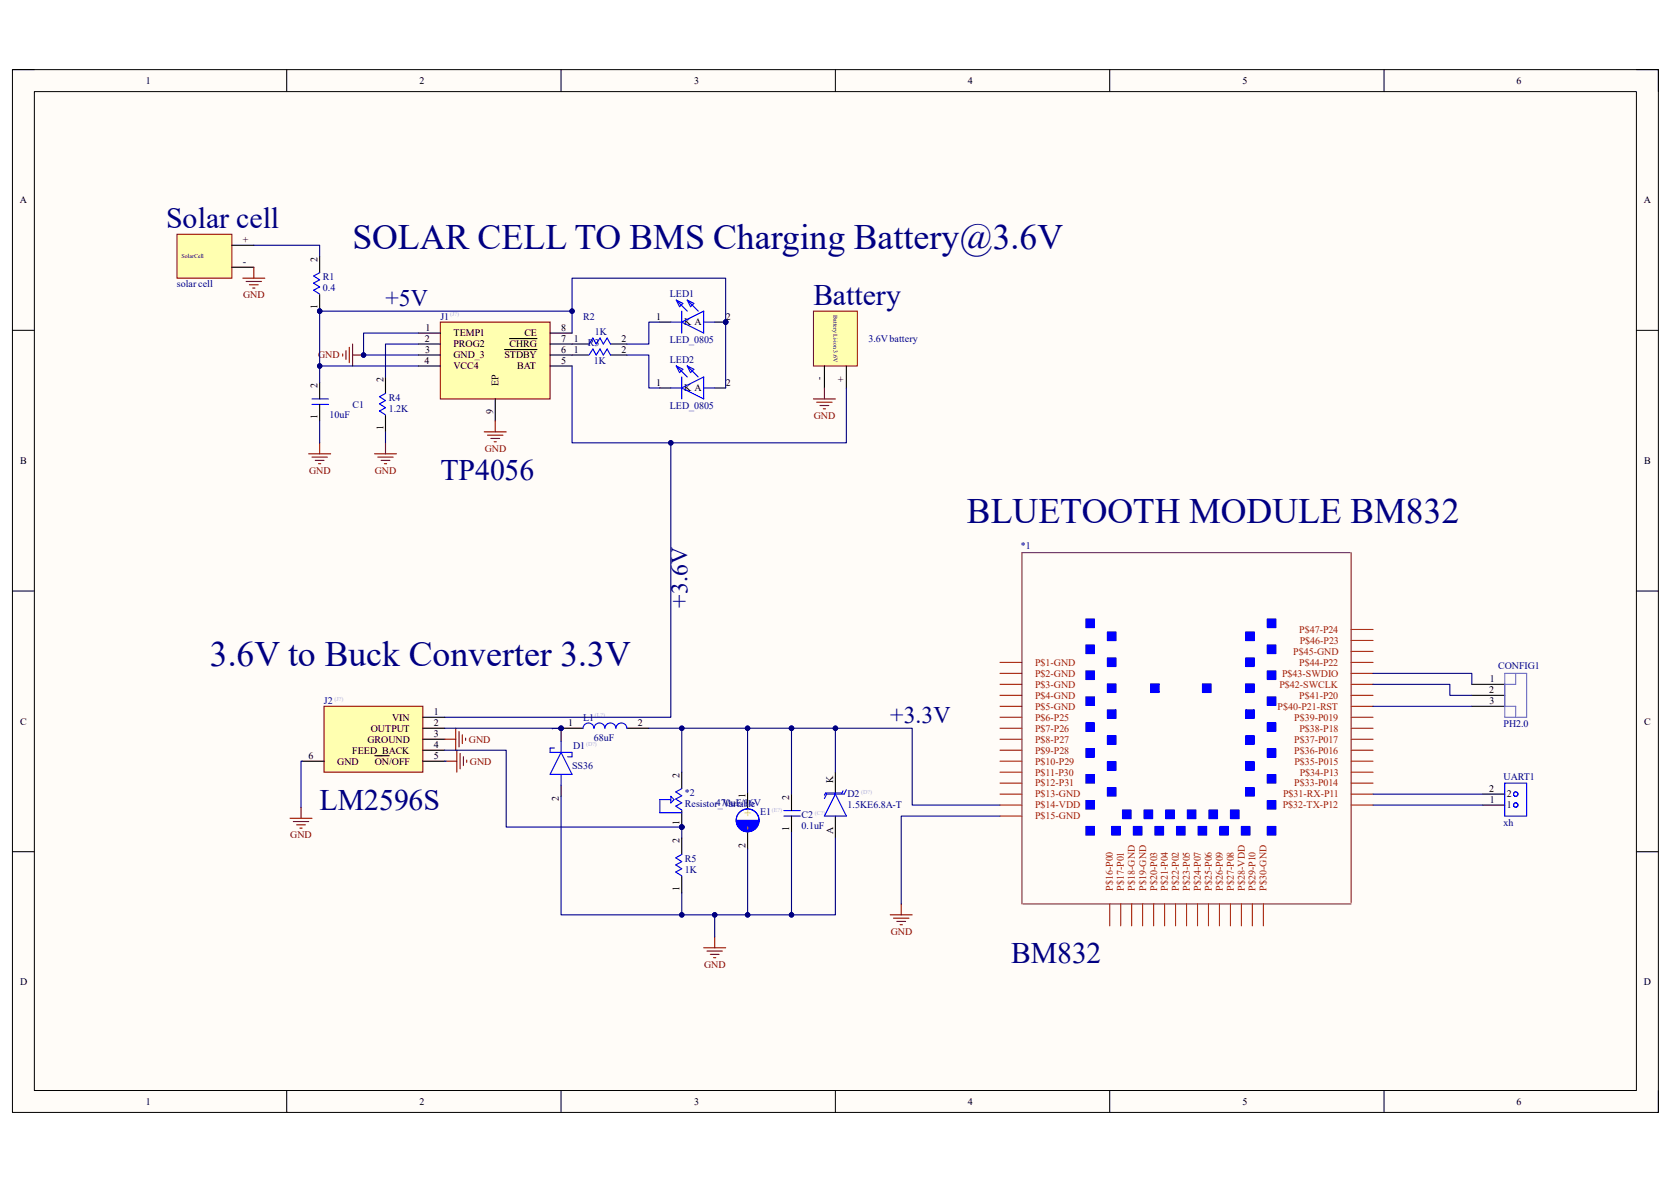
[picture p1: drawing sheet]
<svg xmlns="http://www.w3.org/2000/svg" width="297mm" height="210mm" viewBox="0 0 297 210" stroke-linecap="round" stroke-linejoin="round" font-family="sans-serif">
<path d="M2.2 12.4h292.6v185.3h-292.6z" fill-rule="evenodd" fill="#fffcf8"/>
<path d="M2.2 12.4h292.6v185.3h-292.6z" fill="none" stroke="#000" stroke-width=".18"/>
<path d="M6.1 16.3h284.8v177.5h-284.8z" fill-rule="evenodd" fill="#fffcf8"/>
<g fill="none" stroke="#000" stroke-width=".18">
<path d="M2.2 12.4h3.9M6.1 16.3h284.8v177.5h-284.8zM51 12.4v3.9M99.7 12.4v3.9M148.5 12.4v3.9M197.3 12.4v3.9M246 12.4v3.9M290.9 12.4h3.9v3.9M2.2 58.7h3.9M290.9 58.7h3.9M2.2 105h3.9M290.9 105h3.9"/>
<path d="M2.2 151.3h3.9M290.9 151.3h3.9M51 193.8v3.9M99.7 193.8v3.9M148.5 193.8v3.9M197.3 193.8v3.9M246 193.8v3.9M294.8 193.8v3.9"/>
</g>
<path d="M78.3 57.2h19.5v13.7h-19.5z" fill-rule="evenodd" fill="#ffffb0"/>
<path d="M78.3 57.2h19.5v13.7h-19.5z" fill="none" stroke="#800000" stroke-width=".2"/>
<path d="M74.4 59.2h3.9M97.8 59.2h3.9M74.4 61.1h3.9M74.4 63.1h3.9M74.4 65h3.9M88 70.9v3.9M89.7 62.1h5.7M90.6 60.2h4.8M97.8 61.1h3.9M97.8 63.1h3.9M97.8 65h3.9" fill="none" stroke="#000" stroke-width=".2"/>
<path d="M181.6 98.2h58.4M240.2 98.2v62.2M181.8 160.6h58.4" fill="none" stroke="#741b47" stroke-width=".19"/>
<path d="M193 146.8h1.5v1.6h-1.5z" fill-rule="evenodd" fill="#00f"/>
<path d="M193 146.8h1.5v1.6h-1.5z" fill="none" stroke="#00f" stroke-width=".19"/>
<path d="M193 142.2h1.5v1.6h-1.5z" fill-rule="evenodd" fill="#00f"/>
<path d="M193 142.2h1.5v1.6h-1.5z" fill="none" stroke="#00f" stroke-width=".19"/>
<path d="M193 137.6h1.5v1.6h-1.5z" fill-rule="evenodd" fill="#00f"/>
<path d="M193 137.6h1.5v1.6h-1.5z" fill="none" stroke="#00f" stroke-width=".19"/>
<path d="M193 133h1.5v1.6h-1.5z" fill-rule="evenodd" fill="#00f"/>
<path d="M193 133h1.5v1.6h-1.5z" fill="none" stroke="#00f" stroke-width=".19"/>
<path d="M193 128.4h1.5v1.6h-1.5z" fill-rule="evenodd" fill="#00f"/>
<path d="M193 128.4h1.5v1.6h-1.5z" fill="none" stroke="#00f" stroke-width=".19"/>
<path d="M193 123.8h1.5v1.5h-1.5z" fill-rule="evenodd" fill="#00f"/>
<path d="M193 123.8h1.5v1.5h-1.5z" fill="none" stroke="#00f" stroke-width=".19"/>
<path d="M193 119.2h1.5v1.5h-1.5z" fill-rule="evenodd" fill="#00f"/>
<path d="M193 119.2h1.5v1.5h-1.5z" fill="none" stroke="#00f" stroke-width=".19"/>
<path d="M193 114.6h1.5v1.5h-1.5z" fill-rule="evenodd" fill="#00f"/>
<path d="M193 114.6h1.5v1.5h-1.5z" fill="none" stroke="#00f" stroke-width=".19"/>
<path d="M193 110h1.5v1.5h-1.5z" fill-rule="evenodd" fill="#00f"/>
<path d="M193 110h1.5v1.5h-1.5z" fill="none" stroke="#00f" stroke-width=".19"/>
<path d="M196.8 139.9h1.6v1.6h-1.6z" fill-rule="evenodd" fill="#00f"/>
<path d="M196.8 139.9h1.6v1.6h-1.6z" fill="none" stroke="#00f" stroke-width=".19"/>
<path d="M196.8 135.3h1.6v1.6h-1.6z" fill-rule="evenodd" fill="#00f"/>
<path d="M196.8 135.3h1.6v1.6h-1.6z" fill="none" stroke="#00f" stroke-width=".19"/>
<path d="M196.8 130.7h1.6v1.5h-1.6z" fill-rule="evenodd" fill="#00f"/>
<path d="M196.8 130.7h1.6v1.5h-1.6z" fill="none" stroke="#00f" stroke-width=".19"/>
<path d="M196.8 126.1h1.6v1.5h-1.6z" fill-rule="evenodd" fill="#00f"/>
<path d="M196.8 126.1h1.6v1.5h-1.6z" fill="none" stroke="#00f" stroke-width=".19"/>
<path d="M196.8 121.5h1.6v1.5h-1.6z" fill-rule="evenodd" fill="#00f"/>
<path d="M196.8 121.5h1.6v1.5h-1.6z" fill="none" stroke="#00f" stroke-width=".19"/>
<path d="M196.8 116.9h1.6v1.5h-1.6z" fill-rule="evenodd" fill="#00f"/>
<path d="M196.8 116.9h1.6v1.5h-1.6z" fill="none" stroke="#00f" stroke-width=".19"/>
<path d="M196.8 112.3h1.6v1.5h-1.6z" fill-rule="evenodd" fill="#00f"/>
<path d="M196.8 112.3h1.6v1.5h-1.6z" fill="none" stroke="#00f" stroke-width=".19"/>
<path d="M197.6 146.8h1.5v1.6h-1.5z" fill-rule="evenodd" fill="#00f"/>
<path d="M197.6 146.8h1.5v1.6h-1.5z" fill="none" stroke="#00f" stroke-width=".19"/>
<path d="M201.4 146.8h1.6v1.6h-1.6z" fill-rule="evenodd" fill="#00f"/>
<path d="M201.4 146.8h1.6v1.6h-1.6z" fill="none" stroke="#00f" stroke-width=".19"/>
<path d="M205.3 146.8h1.5v1.6h-1.5z" fill-rule="evenodd" fill="#00f"/>
<path d="M205.3 146.8h1.5v1.6h-1.5z" fill="none" stroke="#00f" stroke-width=".19"/>
<path d="M209.1 146.8h1.6v1.6h-1.6z" fill-rule="evenodd" fill="#00f"/>
<path d="M209.1 146.8h1.6v1.6h-1.6z" fill="none" stroke="#00f" stroke-width=".19"/>
<path d="M213 146.8h1.5v1.6h-1.5z" fill-rule="evenodd" fill="#00f"/>
<path d="M213 146.8h1.5v1.6h-1.5z" fill="none" stroke="#00f" stroke-width=".19"/>
<path d="M216.8 146.8h1.5v1.6h-1.5z" fill-rule="evenodd" fill="#00f"/>
<path d="M216.8 146.8h1.5v1.6h-1.5z" fill="none" stroke="#00f" stroke-width=".19"/>
<path d="M220.6 146.8h1.6v1.6h-1.6z" fill-rule="evenodd" fill="#00f"/>
<path d="M220.6 146.8h1.6v1.6h-1.6z" fill="none" stroke="#00f" stroke-width=".19"/>
<path d="M225.2 146.8h1.6v1.6h-1.6z" fill-rule="evenodd" fill="#00f"/>
<path d="M225.2 146.8h1.6v1.6h-1.6z" fill="none" stroke="#00f" stroke-width=".19"/>
<path d="M199.5 143.9h1.6v1.6h-1.6z" fill-rule="evenodd" fill="#00f"/>
<path d="M199.5 143.9h1.6v1.6h-1.6z" fill="none" stroke="#00f" stroke-width=".19"/>
<path d="M203.3 143.9h1.6v1.6h-1.6z" fill-rule="evenodd" fill="#00f"/>
<path d="M203.3 143.9h1.6v1.6h-1.6z" fill="none" stroke="#00f" stroke-width=".19"/>
<path d="M207.2 143.9h1.5v1.6h-1.5z" fill-rule="evenodd" fill="#00f"/>
<path d="M207.2 143.9h1.5v1.6h-1.5z" fill="none" stroke="#00f" stroke-width=".19"/>
<path d="M211 143.9h1.6v1.6h-1.6z" fill-rule="evenodd" fill="#00f"/>
<path d="M211 143.9h1.6v1.6h-1.6z" fill="none" stroke="#00f" stroke-width=".19"/>
<path d="M214.9 143.9h1.5v1.6h-1.5z" fill-rule="evenodd" fill="#00f"/>
<path d="M214.9 143.9h1.5v1.6h-1.5z" fill="none" stroke="#00f" stroke-width=".19"/>
<path d="M218.7 143.9h1.5v1.6h-1.5z" fill-rule="evenodd" fill="#00f"/>
<path d="M218.7 143.9h1.5v1.6h-1.5z" fill="none" stroke="#00f" stroke-width=".19"/>
<path d="M225.2 142.2h1.6v1.6h-1.6z" fill-rule="evenodd" fill="#00f"/>
<path d="M225.2 142.2h1.6v1.6h-1.6z" fill="none" stroke="#00f" stroke-width=".19"/>
<path d="M225.2 137.6h1.6v1.6h-1.6z" fill-rule="evenodd" fill="#00f"/>
<path d="M225.2 137.6h1.6v1.6h-1.6z" fill="none" stroke="#00f" stroke-width=".19"/>
<path d="M225.2 133h1.6v1.6h-1.6z" fill-rule="evenodd" fill="#00f"/>
<path d="M225.2 133h1.6v1.6h-1.6z" fill="none" stroke="#00f" stroke-width=".19"/>
<path d="M225.2 128.4h1.6v1.6h-1.6z" fill-rule="evenodd" fill="#00f"/>
<path d="M225.2 128.4h1.6v1.6h-1.6z" fill="none" stroke="#00f" stroke-width=".19"/>
<path d="M225.2 123.8h1.6v1.5h-1.6z" fill-rule="evenodd" fill="#00f"/>
<path d="M225.2 123.8h1.6v1.5h-1.6z" fill="none" stroke="#00f" stroke-width=".19"/>
<path d="M225.2 119.2h1.6v1.5h-1.6z" fill-rule="evenodd" fill="#00f"/>
<path d="M225.2 119.2h1.6v1.5h-1.6z" fill="none" stroke="#00f" stroke-width=".19"/>
<path d="M225.2 114.6h1.6v1.5h-1.6z" fill-rule="evenodd" fill="#00f"/>
<path d="M225.2 114.6h1.6v1.5h-1.6z" fill="none" stroke="#00f" stroke-width=".19"/>
<path d="M225.2 110h1.6v1.5h-1.6z" fill-rule="evenodd" fill="#00f"/>
<path d="M225.2 110h1.6v1.5h-1.6z" fill="none" stroke="#00f" stroke-width=".19"/>
<path d="M221.4 139.9h1.5v1.6h-1.5z" fill-rule="evenodd" fill="#00f"/>
<path d="M221.4 139.9h1.5v1.6h-1.5z" fill="none" stroke="#00f" stroke-width=".19"/>
<path d="M221.4 135.3h1.5v1.6h-1.5z" fill-rule="evenodd" fill="#00f"/>
<path d="M221.4 135.3h1.5v1.6h-1.5z" fill="none" stroke="#00f" stroke-width=".19"/>
<path d="M221.4 130.7h1.5v1.5h-1.5z" fill-rule="evenodd" fill="#00f"/>
<path d="M221.4 130.7h1.5v1.5h-1.5z" fill="none" stroke="#00f" stroke-width=".19"/>
<path d="M221.4 126.1h1.5v1.5h-1.5z" fill-rule="evenodd" fill="#00f"/>
<path d="M221.4 126.1h1.5v1.5h-1.5z" fill="none" stroke="#00f" stroke-width=".19"/>
<path d="M221.4 121.5h1.5v1.5h-1.5z" fill-rule="evenodd" fill="#00f"/>
<path d="M221.4 121.5h1.5v1.5h-1.5z" fill="none" stroke="#00f" stroke-width=".19"/>
<path d="M221.4 116.9h1.5v1.5h-1.5z" fill-rule="evenodd" fill="#00f"/>
<path d="M221.4 116.9h1.5v1.5h-1.5z" fill="none" stroke="#00f" stroke-width=".19"/>
<path d="M221.4 112.3h1.5v1.5h-1.5z" fill-rule="evenodd" fill="#00f"/>
<path d="M221.4 112.3h1.5v1.5h-1.5z" fill="none" stroke="#00f" stroke-width=".19"/>
<path d="M204.5 121.5h1.5v1.5h-1.5z" fill-rule="evenodd" fill="#00f"/>
<path d="M204.5 121.5h1.5v1.5h-1.5z" fill="none" stroke="#00f" stroke-width=".19"/>
<path d="M213.7 121.5h1.6v1.5h-1.6z" fill-rule="evenodd" fill="#00f"/>
<path d="M213.7 121.5h1.6v1.5h-1.6z" fill="none" stroke="#00f" stroke-width=".19"/>
<g fill="none" stroke="#a61c00" stroke-width=".19">
<path d="M177.7 117.7h3.9M177.7 119.6h3.9M240.2 117.7h3.9M240.2 119.6h3.9M240.2 111.8h3.9M240.2 113.8h3.9M240.2 115.7h3.9M177.7 121.6h3.9M177.7 123.5h3.9M177.7 125.5h3.9M177.7 127.4h3.9M177.7 129.4h3.9"/>
<path d="M177.7 131.3h3.9M177.7 133.3h3.9M177.7 135.2h3.9M177.7 137.2h3.9M177.7 139.1h3.9M240.2 121.6h3.9M240.2 123.5h3.9M240.2 125.5h3.9M240.2 127.4h3.9M240.2 129.4h3.9M240.2 131.3h3.9M240.2 133.3h3.9"/>
<path d="M240.2 135.2h3.9M240.2 137.2h3.9M240.2 139.1h3.9M177.7 141.1h3.9M177.7 143h3.9M177.7 145h3.9M240.2 141.1h3.9M240.2 143h3.9M197.3 160.6v3.9M199.2 160.6v3.9M201.1 160.6v3.9M203.1 160.6v3.9"/>
<path d="M205.1 160.6v3.9M207 160.6v3.9M208.9 160.6v3.9M210.9 160.6v3.9M212.9 160.6v3.9M214.8 160.6v3.9M216.7 160.6v3.9M218.7 160.6v3.9M220.7 160.6v3.9M222.6 160.6v3.9M224.6 160.6v3.9"/>
</g>
<path d="M181.6 98.2v62.4" fill="none" stroke="#741b47" stroke-width=".19"/>
<path d="M57.6 125.5h17.6v11.7h-17.6z" fill-rule="evenodd" fill="#ffffb0"/>
<g fill="none" stroke="#800000" stroke-width=".2">
<path d="M57.6 125.5h17.6v11.7h-17.6zM79.1 131.3h1.9M79.2 135.2h2M81 129.4v3.9M81.2 133.3v3.9M81.6 130v2.7M81.8 133.9v2.7M82.2 130.6v1.5M82.4 134.5v1.5M82.8 131.1v.4M83 135v.4M51.6 145.4h3.9"/>
<path d="M52.1 146h2.8M52.7 146.6h1.6M53.3 147.1h.4M53.5 143.4v2M125.1 168.4h3.9M125.7 169h2.7M126.3 169.6h1.5M126.8 170.2h.4M127 166.4v2"/>
</g>
<g fill="none" stroke="#000" stroke-width=".2">
<path d="M53.7 135.2h3.9M66.6 134.3h2.6M75.2 127.4h3.9M75.2 129.4h3.9M75.2 131.3h3.9M75.2 133.3h3.9M75.2 135.2h3.9M99.7 129.8v1.9M99.7 139.5v2M148.5 137.2v3.9M132.9 140.8v2.9M132.9 147.9v2.9"/>
<path d="M140.7 141.1v2.9M140.7 145v2.9M148.5 145v3.9"/>
</g>
<g fill="none" stroke="#00f" stroke-width=".2">
<path d="M98.6 132.9h-.8v.8h3.9v.8h-.8M99.7 133.7l2 3.9h-3.9zM99.7 131.7v2M99.7 137.6v1.9M130.9 145.8h3.9M134.9 145.8v.1M134.9 145.9h-3.9v.1h3.8v.2h-3.8v.1h3.8v.2h-3.7v.1h3.6v.1h-3.5v.2h3.3v.1h-3v.2h2.7v.1h-2.4v.1h2.1v.1h-1.8v.1h1.3M139.3 145h2.9M139.3 144h2.9M148.5 141.1l1.9 3.9h-3.9zM149.8 140.5l-.1 .4h-3l-.2 .4M150.4 140.3l-.4 .8h-3.1l-.4 .8"/>
<circle cx="132.9" cy="145.8" r="2.03"/>
</g>
<circle cx="99.7" cy="129.4" r=".39" fill="#000080"/>
<circle cx="99.7" cy="129.4" r=".39" fill="none" stroke="#000080" stroke-width=".18"/>
<path d="M99.7 129.4h3.9" fill="none" stroke="#000" stroke-width=".2"/>
<circle cx="99.7" cy="129.4" r=".39" fill="#000080"/>
<circle cx="99.7" cy="129.4" r=".39" fill="none" stroke="#000080" stroke-width=".18"/>
<path d="M111.4 129.4h3.9" fill="none" stroke="#000" stroke-width=".2"/>
<path d="M103.6 129.4a.98 .98 0 0 1 1-.9 .98 .98 0 0 1 1 .9 .97 .97 0 0 1 1-.9 .97 .97 0 0 1 .9 .9 .98 .98 0 0 1 1-.9 .98 .98 0 0 1 1 .9 .97 .97 0 0 1 1-.9 .97 .97 0 0 1 .9 .9" fill="none" stroke="#00f" stroke-width=".2"/>
<path d="M144.6 55.3h7.8v9.7h-7.8z" fill-rule="evenodd" fill="#ffffb0"/>
<path d="M144.6 55.3h7.8v9.7h-7.8z" fill="none" stroke="#800000" stroke-width=".18"/>
<path d="M146.5 65v3.9M150.4 65v3.9" fill="none" stroke="#000" stroke-width=".2"/>
<path d="M31.5 41.6h9.7v7.8h-9.7z" fill-rule="evenodd" fill="#ffffb0"/>
<path d="M31.5 41.6h9.7v7.8h-9.7z" fill="none" stroke="#800000" stroke-width=".18"/>
<path d="M41.2 43.6h3.9M41.2 47.5h3.9" fill="none" stroke="#000" stroke-width=".2"/>
<circle cx="56.8" cy="55.3" r=".39" fill="#000080"/>
<circle cx="56.8" cy="55.3" r=".39" fill="none" stroke="#000080" stroke-width=".18"/>
<path d="M56.8 52.4v2.9" fill="none" stroke="#000" stroke-width=".2"/>
<circle cx="56.8" cy="55.3" r=".39" fill="#000080"/>
<circle cx="56.8" cy="55.3" r=".39" fill="none" stroke="#000080" stroke-width=".18"/>
<path d="M56.8 45.5v3M56.8 68v2.9M56.8 71.9v2.9" fill="none" stroke="#000" stroke-width=".2"/>
<path d="M56.8 48.5l-1.1 .5 1.1 .7-1.1 .6 1.1 .7-1.1 .6 1.1 .7M55.5 71.9h2.9M55.5 70.9h2.9" fill="none" stroke="#00f" stroke-width=".2"/>
<path d="M56.8 78.7v1.9M60.9 62.9v.4M61.5 62.3v1.6M62.1 61.7v2.7M62.7 61.1v3.9M62.7 63.1h1.9M54.9 80.6h3.9M55.5 81.2h2.7M56 81.8h1.6M56.6 82.4h.4" fill="none" stroke="#800000" stroke-width=".2"/>
<circle cx="64.6" cy="63.1" r=".39" fill="#000080"/>
<circle cx="64.6" cy="63.1" r=".39" fill="none" stroke="#000080" stroke-width=".18"/>
<path d="M43.2 49.4h3.9M43.7 50h2.8M44.3 50.6h1.6M44.9 51.2h.4M45.1 47.5v1.9M68.5 78.7v1.9M66.6 80.6h3.9M67.2 81.2h2.7M67.7 81.8h1.6M68.3 82.4h.4" fill="none" stroke="#800000" stroke-width=".2"/>
<path d="M68.5 67v2.9M68.5 73.8v2.9M101.7 61.1h2.9M101.7 63.1h2.9M108.5 61.1h2.9M108.5 63.1h2.9" fill="none" stroke="#000" stroke-width=".2"/>
<path d="M68.5 69.9l-1.1 .6 1.1 .7-1.1 .6 1.1 .6-1.1 .6 1.1 .7M104.7 61.1l.7-1 .6 1 .6-1 .6 1 .7-1 .6 1M104.7 63.1l.7-1.1 .6 1.1 .6-1.1 .6 1.1 .7-1.1 .6 1.1" fill="none" stroke="#00f" stroke-width=".2"/>
<circle cx="129" cy="57.2" r=".39" fill="#000080"/>
<circle cx="129" cy="57.2" r=".39" fill="none" stroke="#000080" stroke-width=".18"/>
<path d="M117.3 57.2h1.9M127 57.2h2" fill="none" stroke="#000" stroke-width=".2"/>
<circle cx="129" cy="57.2" r=".39" fill="#000080"/>
<circle cx="129" cy="57.2" r=".39" fill="none" stroke="#000080" stroke-width=".18"/>
<g fill="none" stroke="#00f" stroke-width=".2">
<path d="M119.2 57.2h2M120.2 53.3l2 2M120.2 53.3l1.2 .6-.6 .6zM121.2 57.2l3.9-1.9v3.9zM121.2 55.3v3.9M122.2 53.3l1.9 2M122.2 53.3l1.1 .6-.6 .6zM125.1 57.2h1.9M119.2 68.9h2M120.2 65l2 2M120.2 65l1.2 .6-.6 .6zM121.2 68.9l3.9-1.9v3.9z"/>
<path d="M121.2 67v3.9M122.2 65l1.9 2M122.2 65l1.1 .6-.6 .6zM125.1 68.9h1.9M121.2 151.8l-1.1 .6 1.1 .7-1.1 .6 1.1 .7-1.1 .5 1.1 .7"/>
</g>
<path d="M117.3 68.9h1.9M127 68.9h2M121.2 148.9v2.9M121.2 155.7v2.9" fill="none" stroke="#000" stroke-width=".2"/>
<path d="M86.1 76.7h3.9M86.7 77.3h2.7M87.2 77.9h1.6M87.8 78.5h.4M88 74.8v1.9M144.6 70.9h3.9M145.2 71.5h2.7M145.8 72.1h1.5M146.3 72.6h.4M146.5 68.9v2" fill="none" stroke="#800000" stroke-width=".2"/>
<circle cx="121.2" cy="147" r=".39" fill="#000080"/>
<circle cx="121.2" cy="147" r=".39" fill="none" stroke="#000080" stroke-width=".18"/>
<path d="M121.2 144v2.9" fill="none" stroke="#000" stroke-width=".2"/>
<circle cx="121.2" cy="147" r=".39" fill="#000080"/>
<circle cx="121.2" cy="147" r=".39" fill="none" stroke="#000080" stroke-width=".18"/>
<path d="M121.2 137.2v2.9" fill="none" stroke="#000" stroke-width=".2"/>
<path d="M119.2 142.1h-1.9v2.3h3.9M119.2 141.5l.6 .6-.6 .6zM121.2 140.1l-1.1 .6 1.1 .7-1.1 .6 1.1 .7-1.1 .5 1.1 .7" fill="none" stroke="#00f" stroke-width=".2"/>
<path d="M158.2 162.5h3.9M158.8 163.1h2.8M159.4 163.7h1.6M160 164.3h.4M160.2 160.6v1.9" fill="none" stroke="#800000" stroke-width=".2"/>
<path d="M267.5 119.6h3.9v7.8h-3.9zM269.4 119.6v2h-1.9M267.5 125.5h1.9v1.9" fill="none" stroke="#4a86e8" stroke-width=".19"/>
<path d="M261.6 121.6h5.9M261.6 123.5h5.9M261.6 125.5h5.9M263.6 143h3.9M263.6 141.1h3.9" fill="none" stroke="#000" stroke-width=".19"/>
<g fill="none" stroke="#00f" stroke-width=".19">
<path d="M267.5 139.1h3.9v5.9h-3.9z"/>
<circle cx="269.4" cy="143" r=".39"/>
<circle cx="269.4" cy="141.1" r=".39"/>
</g>
<path d="M53.7 135.2h-.2v8.2M79.1 129.4h20.6v.4M79.1 135.2h.1" fill="none" stroke="#000080" stroke-width=".2"/>
<circle cx="99.7" cy="129.4" r=".39" fill="#000080"/>
<circle cx="99.7" cy="129.4" r=".39" fill="none" stroke="#000080" stroke-width=".18"/>
<path d="M56.8 65v3" fill="none" stroke="#000080" stroke-width=".2"/>
<circle cx="56.8" cy="65" r=".39" fill="#000080"/>
<circle cx="56.8" cy="65" r=".39" fill="none" stroke="#000080" stroke-width=".18"/>
<path d="M45.1 43.6h11.7v1.9M74.4 59.2h-9.8v3.9h9.8" fill="none" stroke="#000080" stroke-width=".2"/>
<circle cx="64.6" cy="63.1" r=".39" fill="#000080"/>
<circle cx="64.6" cy="63.1" r=".39" fill="none" stroke="#000080" stroke-width=".18"/>
<path d="M101.7 59.2v-3.9h-44.9v9.7h17.6M56.8 74.8v3.9M68.5 76.7v2M74.4 61.1h-5.9v5.9" fill="none" stroke="#000080" stroke-width=".2"/>
<circle cx="101.7" cy="55.3" r=".39" fill="#000080"/>
<circle cx="101.7" cy="55.3" r=".39" fill="none" stroke="#000080" stroke-width=".18"/>
<circle cx="56.8" cy="55.3" r=".39" fill="#000080"/>
<circle cx="56.8" cy="55.3" r=".39" fill="none" stroke="#000080" stroke-width=".18"/>
<circle cx="56.8" cy="65" r=".39" fill="#000080"/>
<circle cx="56.8" cy="65" r=".39" fill="none" stroke="#000080" stroke-width=".18"/>
<path d="M101.7 55.3v-5.9h27.3v19.5M117.3 57.2h-2v3.9h-3.9M111.4 63.1h3.9v5.8h2" fill="none" stroke="#000080" stroke-width=".2"/>
<circle cx="101.7" cy="55.3" r=".39" fill="#000080"/>
<circle cx="101.7" cy="55.3" r=".39" fill="none" stroke="#000080" stroke-width=".18"/>
<circle cx="129" cy="57.2" r=".39" fill="#000080"/>
<circle cx="129" cy="57.2" r=".39" fill="none" stroke="#000080" stroke-width=".18"/>
<path d="M101.7 65v13.7h48.7v-9.8" fill="none" stroke="#000080" stroke-width=".2"/>
<circle cx="119.2" cy="78.7" r=".39" fill="#000080"/>
<circle cx="119.2" cy="78.7" r=".39" fill="none" stroke="#000080" stroke-width=".18"/>
<path d="M121.2 129.4v7.8" fill="none" stroke="#000080" stroke-width=".2"/>
<circle cx="121.2" cy="129.4" r=".39" fill="#000080"/>
<circle cx="121.2" cy="129.4" r=".39" fill="none" stroke="#000080" stroke-width=".18"/>
<path d="M121.2 158.6v3.9" fill="none" stroke="#000080" stroke-width=".2"/>
<circle cx="121.2" cy="162.6" r=".39" fill="#000080"/>
<circle cx="121.2" cy="162.6" r=".39" fill="none" stroke="#000080" stroke-width=".18"/>
<path d="M127 162.5v3.9" fill="none" stroke="#000080" stroke-width=".2"/>
<circle cx="127" cy="162.6" r=".39" fill="#000080"/>
<circle cx="127" cy="162.6" r=".39" fill="none" stroke="#000080" stroke-width=".18"/>
<path d="M121.2 146.9v2" fill="none" stroke="#000080" stroke-width=".2"/>
<circle cx="121.2" cy="147" r=".39" fill="#000080"/>
<circle cx="121.2" cy="147" r=".39" fill="none" stroke="#000080" stroke-width=".18"/>
<path d="M79.1 133.3h10.9v13.6h31.2" fill="none" stroke="#000080" stroke-width=".2"/>
<circle cx="121.2" cy="147" r=".39" fill="#000080"/>
<circle cx="121.2" cy="147" r=".39" fill="none" stroke="#000080" stroke-width=".18"/>
<path d="M132.9 129.4v11.4" fill="none" stroke="#000080" stroke-width=".2"/>
<circle cx="132.9" cy="129.4" r=".39" fill="#000080"/>
<circle cx="132.9" cy="129.4" r=".39" fill="none" stroke="#000080" stroke-width=".18"/>
<path d="M132.9 150.8v11.7" fill="none" stroke="#000080" stroke-width=".2"/>
<circle cx="132.9" cy="162.6" r=".39" fill="#000080"/>
<circle cx="132.9" cy="162.6" r=".39" fill="none" stroke="#000080" stroke-width=".18"/>
<path d="M140.7 147.9v14.6" fill="none" stroke="#000080" stroke-width=".2"/>
<circle cx="140.7" cy="162.6" r=".39" fill="#000080"/>
<circle cx="140.7" cy="162.6" r=".39" fill="none" stroke="#000080" stroke-width=".18"/>
<path d="M140.7 129.4v11.7" fill="none" stroke="#000080" stroke-width=".2"/>
<circle cx="140.7" cy="129.4" r=".39" fill="#000080"/>
<circle cx="140.7" cy="129.4" r=".39" fill="none" stroke="#000080" stroke-width=".18"/>
<path d="M140.7 129.4h7.8v7.8" fill="none" stroke="#000080" stroke-width=".2"/>
<circle cx="140.7" cy="129.4" r=".39" fill="#000080"/>
<circle cx="140.7" cy="129.4" r=".39" fill="none" stroke="#000080" stroke-width=".18"/>
<circle cx="148.5" cy="129.4" r=".39" fill="#000080"/>
<circle cx="148.5" cy="129.4" r=".39" fill="none" stroke="#000080" stroke-width=".18"/>
<path d="M119.2 78.7v48.7h-40.1" fill="none" stroke="#000080" stroke-width=".2"/>
<circle cx="119.2" cy="78.7" r=".39" fill="#000080"/>
<circle cx="119.2" cy="78.7" r=".39" fill="none" stroke="#000080" stroke-width=".18"/>
<path d="M99.7 141.5v21h48.8v-13.6" fill="none" stroke="#000080" stroke-width=".2"/>
<circle cx="121.2" cy="162.6" r=".39" fill="#000080"/>
<circle cx="121.2" cy="162.6" r=".39" fill="none" stroke="#000080" stroke-width=".18"/>
<circle cx="127" cy="162.6" r=".39" fill="#000080"/>
<circle cx="127" cy="162.6" r=".39" fill="none" stroke="#000080" stroke-width=".18"/>
<circle cx="132.9" cy="162.6" r=".39" fill="#000080"/>
<circle cx="132.9" cy="162.6" r=".39" fill="none" stroke="#000080" stroke-width=".18"/>
<circle cx="140.7" cy="162.6" r=".39" fill="#000080"/>
<circle cx="140.7" cy="162.6" r=".39" fill="none" stroke="#000080" stroke-width=".18"/>
<path d="M115.3 129.4h25.4" fill="none" stroke="#000080" stroke-width=".2"/>
<circle cx="140.7" cy="129.4" r=".39" fill="#000080"/>
<circle cx="140.7" cy="129.4" r=".39" fill="none" stroke="#000080" stroke-width=".18"/>
<circle cx="132.9" cy="129.4" r=".39" fill="#000080"/>
<circle cx="132.9" cy="129.4" r=".39" fill="none" stroke="#000080" stroke-width=".18"/>
<circle cx="121.2" cy="129.4" r=".39" fill="#000080"/>
<circle cx="121.2" cy="129.4" r=".39" fill="none" stroke="#000080" stroke-width=".18"/>
<path d="M148.5 129.4h13.6v13.6h15.6" fill="none" stroke="#000080" stroke-width=".19"/>
<circle cx="148.5" cy="129.4" r=".39" fill="#000080"/>
<circle cx="148.5" cy="129.4" r=".39" fill="none" stroke="#000080" stroke-width=".18"/>
<path d="M244.1 119.6h17.5v2M244.1 121.6h13.6v1.9h3.9M244.1 125.5h17.5M177.7 145h-17.5v15.6M244.1 141.1h19.5M244.1 143h19.5" fill="none" stroke="#000080" stroke-width=".19"/>
<g font-size="6.3" fill="#000080">
<text x="62.7" y="44.2">SOLAR CELL TO BMS Charging Battery@3.6V</text>
<text x="171.9" y="92.9">BLUETOOTH MODULE BM832</text>
<text x="37.3" y="118.3">3.6V to Buck Converter 3.3V</text>
</g>
<g font-size="5.3" fill="#000080">
<text x="29.5" y="40.5">Solar cell</text>
<text x="144.6" y="54.1">Battery</text>
<text x="78.3" y="85.3">TP4056</text>
<text x="56.8" y="143.8">LM2596S</text>
<text x="179.7" y="171.2">BM832</text>
</g>
<g font-size="4.2" fill="#000080">
<text x="68.5" y="54.4">+5V</text>
<text x="122.2" y="107.9" transform="rotate(-90 122.2 107.9)">+3.6V</text>
<text x="158.2" y="128.5">+3.3V</text>
</g>
<g font-size="2.1" fill="#f90">
<text x="132.3" y="145.2">+</text>
<text x="133.4" y="147.4" transform="rotate(-90 133.4 147.4)">-</text>
</g>
<g font-size="1.8">
<text x="25.9" y="14.9">1</text>
<text x="74.5" y="14.9">2</text>
<text x="123.4" y="14.9">3</text>
<text x="172" y="14.9">4</text>
<text x="220.9" y="14.9">5</text>
<text x="269.6" y="14.9">6</text>
<text x="3.5" y="36.1">A</text>
<text x="292.2" y="36.1">A</text>
<text x="43.2" y="43.2">+</text>
<text x="43.2" y="47.1">-</text>
<text x="56.4" y="46.5" transform="rotate(-90 56.4 46.5)">2</text>
<text x="56.4" y="54.9" transform="rotate(-90 56.4 54.9)">1</text>
<text x="75.6" y="58.8">1</text>
<text x="80.6" y="59.8">TEMP1</text>
<text x="93.2" y="59.8">CE</text>
<text x="99.7" y="58.8">8</text>
<text x="116.6" y="56.9">1</text>
<text x="121.6" y="57.8">K A</text>
<text x="129" y="56.9">2</text>
<text x="75.5" y="64.6">4</text>
<text x="75.5" y="60.7">2</text>
<text x="75.6" y="62.7">3</text>
<text x="80.6" y="61.7">PROG2</text>
<text x="80.6" y="63.7">GND_3</text>
<text x="80.6" y="65.6">VCC4</text>
<text x="89.7" y="63.7">STDBY</text>
<text x="90.6" y="61.7">CHRG</text>
<text x="91.9" y="65.6">BAT</text>
<text x="99.7" y="60.7">7</text>
<text x="99.7" y="62.7">6</text>
<text x="99.7" y="64.6">5</text>
<text x="102" y="60.7">1</text>
<text x="102" y="62.7">1</text>
<text x="110.4" y="60.7">2</text>
<text x="110.4" y="62.7">2</text>
<text x="56.4" y="68.9" transform="rotate(-90 56.4 68.9)">2</text>
<text x="68.2" y="67.9" transform="rotate(-90 68.2 67.9)">2</text>
<text x="88.6" y="68.5" transform="rotate(-90 88.6 68.5)">EP</text>
<text x="116.6" y="68.5">1</text>
<text x="121.6" y="69.5">K A</text>
<text x="129" y="68.5">2</text>
<text x="146.1" y="67.5" transform="rotate(-90 146.1 67.5)">-</text>
<text x="150.1" y="67.9" transform="rotate(-90 150.1 67.9)">+</text>
<text x="56.4" y="74.5" transform="rotate(-90 56.4 74.5)">1</text>
<text x="68.2" y="76.4" transform="rotate(-90 68.2 76.4)">1</text>
<text x="87.6" y="73.6" transform="rotate(-90 87.6 73.6)">9</text>
<text x="3.6" y="82.5">B</text>
<text x="292.3" y="82.5">B</text>
<text x="264.7" y="123.1">2</text>
<text x="264.8" y="125.1">3</text>
<text x="264.8" y="121.2">1</text>
<text x="3.6" y="128.8">C</text>
<text x="65.3" y="132">GROUND</text>
<text x="65.9" y="130">OUTPUT</text>
<text x="69.7" y="128.1">VIN</text>
<text x="77.1" y="127.1">1</text>
<text x="77.1" y="129">2</text>
<text x="77.1" y="131">3</text>
<text x="99.4" y="129.8" transform="rotate(-90 99.4 129.8)">1</text>
<text x="101" y="129">1</text>
<text x="113.4" y="129">2</text>
<text x="292.3" y="128.8">C</text>
<text x="54.8" y="134.9">6</text>
<text x="59.9" y="135.8">GND</text>
<text x="62.6" y="133.9">FEED_BACK</text>
<text x="66.6" y="135.8">ON/OFF</text>
<text x="77.1" y="132.9">4</text>
<text x="77.1" y="134.9">5</text>
<text x="99.4" y="142.3" transform="rotate(-90 99.4 142.3)">2</text>
<text x="120.8" y="138.2" transform="rotate(-90 120.8 138.2)">2</text>
<text x="132.5" y="141.8" transform="rotate(-90 132.5 141.8)">1</text>
<text x="140.3" y="142.1" transform="rotate(-90 140.3 142.1)">2</text>
<text x="148.1" y="139.1" transform="rotate(-90 148.1 139.1)">K</text>
<text x="264.7" y="140.7">2</text>
<text x="264.8" y="142.7">1</text>
<text x="267.8" y="143.6">1</text>
<text x="267.8" y="141.7">2</text>
<text x="120.8" y="149.9" transform="rotate(-90 120.8 149.9)">2</text>
<text x="120.8" y="146.6" transform="rotate(-90 120.8 146.6)">1</text>
<text x="140.3" y="147.6" transform="rotate(-90 140.3 147.6)">1</text>
<text x="148.1" y="148.2" transform="rotate(-90 148.1 148.2)">A</text>
<text x="132.5" y="150.7" transform="rotate(-90 132.5 150.7)">2</text>
<text x="120.8" y="158.3" transform="rotate(-90 120.8 158.3)">1</text>
<text x="3.6" y="175.1">D</text>
<text x="292.2" y="175.1">D</text>
<text x="25.9" y="196.3">1</text>
<text x="74.5" y="196.3">2</text>
<text x="123.4" y="196.3">3</text>
<text x="172" y="196.3">4</text>
<text x="220.9" y="196.3">5</text>
<text x="269.6" y="196.3">6</text>
</g>
<g font-size="1.8" fill="#000080">
<text x="31.5" y="51">solar cell</text>
<text x="57.4" y="49.8">R1</text>
<text x="57.4" y="51.8">0.4</text>
<text x="119" y="52.7">LED1</text>
<text x="78.3" y="56.9">J1</text>
<text x="103.6" y="56.9">R2</text>
<text x="105.7" y="59.6">1K</text>
<text x="104.5" y="61.4">R3</text>
<text x="105.6" y="64.6">1K</text>
<text x="119" y="61">LED_0805</text>
<text x="119" y="64.5">LED2</text>
<text x="154.3" y="60.7">3.6V battery</text>
<text x="69.1" y="71.3">R4</text>
<text x="58.5" y="74.2">10uF</text>
<text x="62.7" y="72.5">C1</text>
<text x="69.1" y="73.2">1.2K</text>
<text x="119" y="72.6">LED_0805</text>
<text x="181.4" y="97.6">*1</text>
<text x="266.3" y="118.9">CONFIG1</text>
<text x="57.6" y="125.1">J2</text>
<text x="103.6" y="128.1">L1</text>
<text x="105.6" y="131.6">68uF</text>
<text x="267.3" y="129.2">PH2.0</text>
<text x="101.7" y="136.6">SS36</text>
<text x="101.9" y="133.1">D1</text>
<text x="121.8" y="141.5">*2</text>
<text x="121.8" y="143.5">Resistor_Variable</text>
<text x="127.2" y="143.2">470uF/16V</text>
<text x="150.6" y="141.7">D2</text>
<text x="150.6" y="143.6">1.5KE6.8A-T</text>
<text x="267.3" y="138.6">UART1</text>
<text x="135.1" y="144.9">E1</text>
<text x="142.5" y="145.4">C2</text>
<text x="142.5" y="147.4">0.1uF</text>
<text x="267.3" y="146.8">xh</text>
<text x="121.8" y="153.2">R5</text>
<text x="121.8" y="155.2">1K</text>
</g>
<g font-size="1.8" fill="#800000">
<text x="43.2" y="53">GND</text>
<text x="56.6" y="63.7">GND</text>
<text x="144.7" y="74.4">GND</text>
<text x="86.1" y="80.3">GND</text>
<text x="54.9" y="84.2">GND</text>
<text x="66.6" y="84.2">GND</text>
<text x="83.4" y="132">GND</text>
<text x="83.5" y="135.8">GND</text>
<text x="51.6" y="148.9">GND</text>
<text x="158.3" y="166.1">GND</text>
<text x="125.1" y="171.9">GND</text>
</g>
<g font-size="1.8" fill="#a61c00">
<text x="230.9" y="112.4">P$47-P24</text>
<text x="184" y="118.3">P$1-GND</text>
<text x="229.9" y="116.3">P$45-GND</text>
<text x="230.9" y="118.3">P$44-P22</text>
<text x="231" y="114.4">P$46-P23</text>
<text x="184" y="120.2">P$2-GND</text>
<text x="184" y="122.2">P$3-GND</text>
<text x="184" y="124.1">P$4-GND</text>
<text x="227.4" y="122.2">P$42-SWCLK</text>
<text x="227.9" y="120.2">P$43-SWDIO</text>
<text x="230.9" y="124.1">P$41-P20</text>
<text x="184" y="126.1">P$5-GND</text>
<text x="184" y="128.1">P$6-P25</text>
<text x="184" y="130">P$7-P26</text>
<text x="184" y="132">P$8-P27</text>
<text x="227.1" y="126.1">P$40-P21-RST</text>
<text x="230" y="128.1">P$39-P019</text>
<text x="230" y="132">P$37-P017</text>
<text x="231" y="130">P$38-P18</text>
<text x="184" y="133.9">P$9-P28</text>
<text x="184" y="135.8">P$10-P29</text>
<text x="184" y="137.8">P$11-P30</text>
<text x="230" y="133.9">P$36-P016</text>
<text x="230.1" y="135.8">P$35-P015</text>
<text x="231" y="137.8">P$34-P13</text>
<text x="184" y="139.7">P$12-P31</text>
<text x="184" y="141.7">P$13-GND</text>
<text x="184" y="143.6">P$14-VDD</text>
<text x="228" y="143.6">P$32-TX-P12</text>
<text x="228" y="141.7">P$31-RX-P11</text>
<text x="230" y="139.7">P$33-P014</text>
<text x="184" y="145.6">P$15-GND</text>
<text x="197.8" y="158.2" transform="rotate(-90 197.8 158.2)">P$16-P00</text>
<text x="199.8" y="158.2" transform="rotate(-90 199.8 158.2)">P$17-P01</text>
<text x="201.7" y="158.2" transform="rotate(-90 201.7 158.2)">P$18-GND</text>
<text x="203.7" y="158.2" transform="rotate(-90 203.7 158.2)">P$19-GND</text>
<text x="205.7" y="158.2" transform="rotate(-90 205.7 158.2)">P$20-P03</text>
<text x="207.6" y="158.2" transform="rotate(-90 207.6 158.2)">P$21-P04</text>
<text x="209.6" y="158.2" transform="rotate(-90 209.6 158.2)">P$22-P02</text>
<text x="211.5" y="158.2" transform="rotate(-90 211.5 158.2)">P$23-P05</text>
<text x="213.4" y="158.2" transform="rotate(-90 213.4 158.2)">P$24-P07</text>
<text x="215.4" y="158.2" transform="rotate(-90 215.4 158.2)">P$25-P06</text>
<text x="217.3" y="158.2" transform="rotate(-90 217.3 158.2)">P$26-P09</text>
<text x="219.3" y="158.2" transform="rotate(-90 219.3 158.2)">P$27-P08</text>
<text x="221.2" y="158.2" transform="rotate(-90 221.2 158.2)">P$28-VDD</text>
<text x="223.2" y="158.2" transform="rotate(-90 223.2 158.2)">P$29-P10</text>
<text x="225.1" y="158.2" transform="rotate(-90 225.1 158.2)">P$30-GND</text>
</g>
<g font-size="1.1" fill="#000080">
<text x="32.3" y="45.9">SolarCell</text>
<text x="148.1" y="56.1" transform="rotate(90 148.1 56.1)">Battery Li-ion 3.6V</text>
</g>
<g font-size="1.1" fill="#b2b0d4">
<text x="80" y="56.2">(J?)</text>
<text x="59.5" y="124.5">(J?)</text>
<text x="105.7" y="127.5">(L?)</text>
<text x="104.2" y="132.5">(D?)</text>
<text x="153.1" y="141.1">(D?)</text>
<text x="137.2" y="144.3">(E?)</text>
<text x="144.8" y="144.8">(C?)</text>
</g>
</svg>
